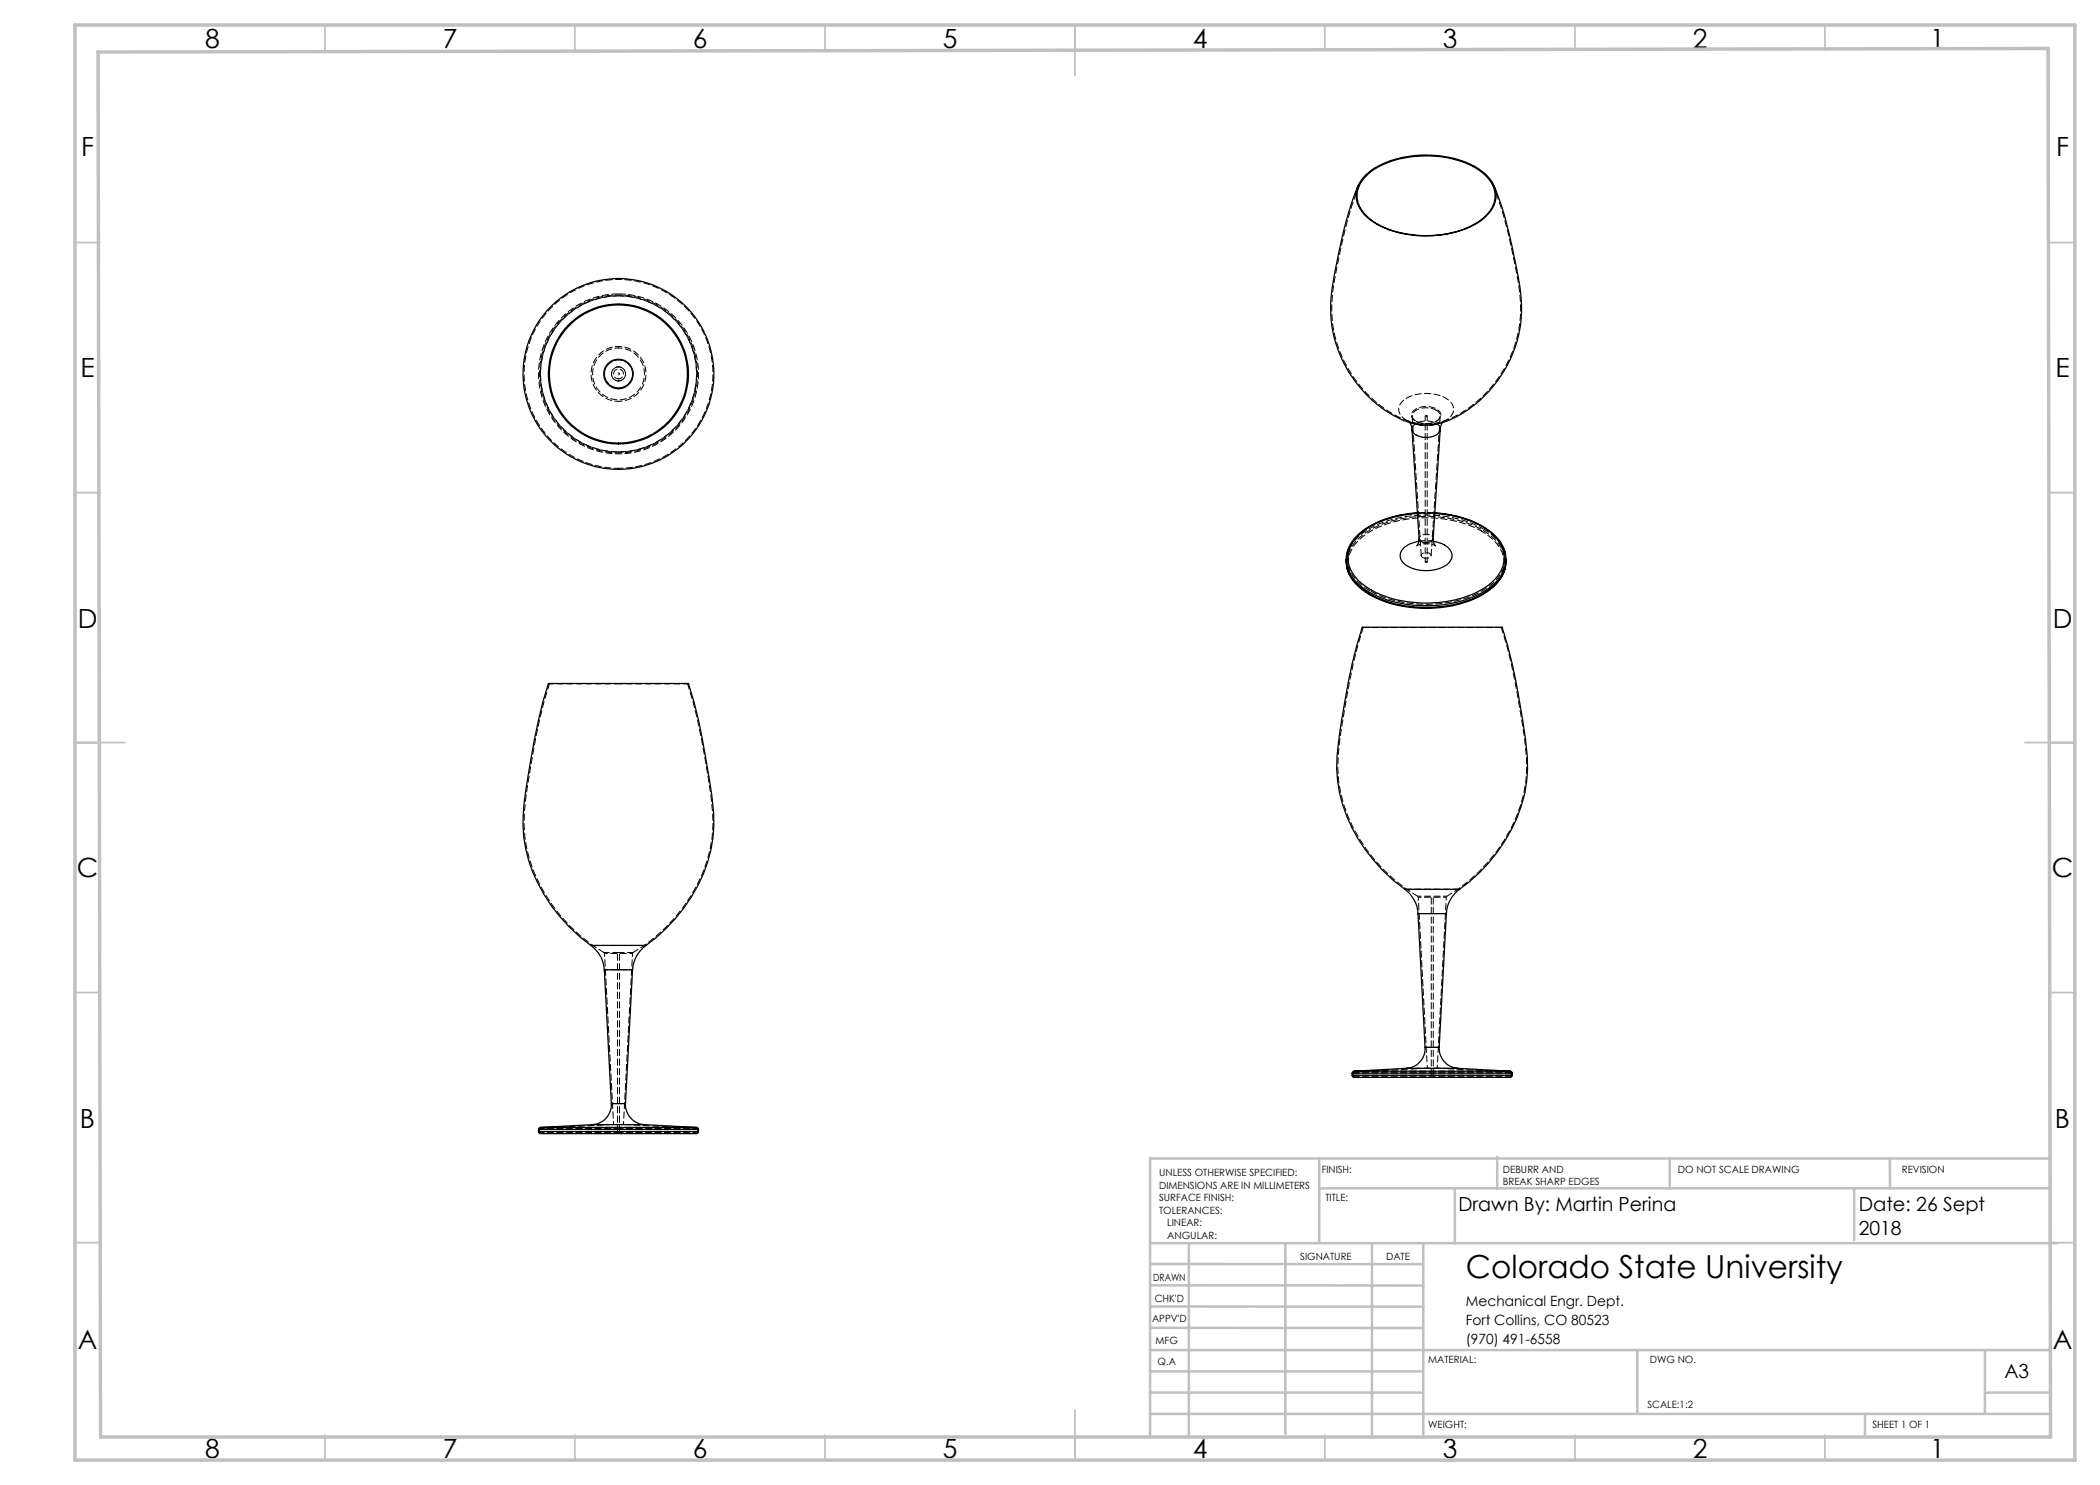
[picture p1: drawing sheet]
<svg xmlns="http://www.w3.org/2000/svg" width="420mm" height="297mm" viewBox="0 0 420 297" stroke-linecap="round" stroke-linejoin="round" font-family="sans-serif">
<g fill="none" stroke="#c0c0c0" stroke-width=".35">
<path d="M65 5v5M115 5v5M165 5v5M215 5v10M265 5v5M315 5v5M365 5v5M15 48.5h5M410 48.5h5M15 98.5h5M410 98.5h5M15 148.5h10"/>
<path d="M405 148.5h10M15 198.5h5M410 198.5h5M15 248.5h5M410 248.5h5M65 287v5M115 287v5M165 287v5M215 282v10M265 287v5M315 287v5M365 287v5"/>
</g>
<g fill="none" stroke="#c0c0c0" stroke-width=".5">
<path d="M263.8 231.7v16.9M263.8 237.7h146.2M291 237.7v10.9M299.4 231.3v6.4M333.9 231.7v6M370.8 237.7v10.3M378 231.7v6M410 231.7h-180v55.2M230.1 248.6h181.4M230.1 257.1h54.6M230.1 252.8h54.6M237.8 248.8v38.2"/>
<path d="M257.1 248.6v38.2M274.4 248.8v38.2M284.7 248.6v38.2M230 278.5h54.6M230 274.3h54.6M230 270h180M230 265.6h54.7M230.1 261.3h54.6M327.4 270v12.8M397 278.5h13M397 270v12.8M230 282.8h180"/>
<path d="M373 282.8v4.2"/>
</g>
<path d="M15 5h400v287h-400zM19.6 10.4l390-.7 .5 277.7h-390z" fill="none" stroke="#c0c0c0" stroke-width=".7"/>
<g fill="none" stroke="#000" stroke-width=".25">
<path d="M271.6 37.2a94.7 94.7 0 0 0-5 19.1 24.8 24.8 0 0 0 14.7 28l3.1 .7M273.1 35a17 17 0 0 1 10.9-4 19.2 19.2 0 0 1 12.4 3.3 5.6 5.6 0 0 1 2.4 6.7 10.2 10.2 0 0 1-6.5 5.1 21.9 21.9 0 0 1-17-1.3 7.1 7.1 0 0 1-4.1-5.9 5.6 5.6 0 0 1 1.9-3.9zM273.3 35.1a16.6 16.6 0 0 1 10.7-3.9 19.4 19.4 0 0 1 12.3 3.2 5.7 5.7 0 0 1 2.5 6.1 8.5 8.5 0 0 1-4.9 4.9 21.4 21.4 0 0 1-19.1-1 6.3 6.3 0 0 1-3.3-6l.6-1.7zM298.8 37.2a86.5 86.5 0 0 1 4.6 16.9 26.2 26.2 0 0 1-2 19 23.5 23.5 0 0 1-13.4 11.6l-2 .3M281.9 84.5l.3 .5 .2 .9M282.4 85.9a2.58 2.58 0 0 0 2.9 1.6 2.6 2.6 0 0 0 2.7-1.6M282.4 85.9l1.4 21.8M283.7 84.9l1 .2 2.1-.2M288 85.9l-1.4 21.8M288.5 84.5l-.5 1.4M269.2 111.9a6.9 6.9 0 0 0 3.3 5.9 21.9 21.9 0 0 0 14.3 3.7 19.3 19.3 0 0 0 12.4-4.7 6.2 6.2 0 0 0 2-4.9M269.3 113.5a9 9 0 0 0 5.3 5.8 24.8 24.8 0 0 0 21.6-.2 9.1 9.1 0 0 0 4.9-5.6"/>
<path d="M269.3 110.7a6.3 6.3 0 0 0 2.6 6.3 20.7 20.7 0 0 0 13.9 4.1 20.3 20.3 0 0 0 12.8-4.1 6.3 6.3 0 0 0 2.5-6.3M283.5 102.6a19.4 19.4 0 0 0-11.7 4.2l-1.4 1.6-.7 1.2-.3 1M283.5 102.6a18.9 18.9 0 0 0-11.8 4.5 6 6 0 0 0 .4 9.4 20.8 20.8 0 0 0 13.8 4.1 20.1 20.1 0 0 0 12.6-4.2 6 6 0 0 0 .1-9.5 19.9 19.9 0 0 0-11.7-4.3 19.2 19.2 0 0 1 12 4.4l1.3 1.7 .9 1.9M283.8 108.3a4.4 4.4 0 0 0-3.7 2.3 2.48 2.48 0 0 0 1.9 2.9 7.7 7.7 0 0 0 7.7-.8 2.04 2.04 0 0 0-.4-3.4l-.9-.5-1.7-.5M283.8 107.7l-.1 .7-.3 .7M283.8 107.7a1.66 1.66 0 0 0 2.8 0M286.6 107.7l.2 1 .3 .5M281 177.8a32.1 32.1 0 0 1-13.5-21.6 41.3 41.3 0 0 1 .9-12.3 105.1 105.1 0 0 1 4.1-18.5h27.9a129.3 129.3 0 0 1 5.1 26 29.2 29.2 0 0 1-7.8 21.2l-1.9 2-2 1.8-1.9 1.5M281 177.9a6.4 6.4 0 0 1 2.6 4.8M281 177.9h10.9M291.9 177.9a6.4 6.4 0 0 0-2.6 4.8M118.2 189.1a6.4 6.4 0 0 1 2.7 4.9"/>
<path d="M118.2 189.1h11a6.4 6.4 0 0 0-2.7 4.9M118.2 189.1a32.5 32.5 0 0 1-13.5-21.7 43.2 43.2 0 0 1 .9-12.3 130.8 130.8 0 0 1 4.1-18.4h27.9a98.5 98.5 0 0 1 4.1 18.4 36.3 36.3 0 0 1 .5 14.9 32.9 32.9 0 0 1-13 19.1M120.9 194h5.6M120.9 194l1.4 26.7M126.5 194l-1.4 26.7M283.6 182.7h5.7M283.6 182.7l1.4 26.8M289.3 182.7l-1.5 26.8M270.4 215l.1 .3 .3 .2h31.2l.4-.2v-.3M270.4 214.6h32M270.4 215h32M270.4 214.6v.4"/>
<path d="M270.8 214.2l-.4 .4M270.8 214.2h31.2M281.2 213.7h10.4M281.2 213.7l-10.4 .5M285 209.5a4 4 0 0 1-3.8 4.2M285 209.5h2.8M287.8 209.5a4 4 0 0 0 3.8 4.2M291.6 213.7l10.4 .5M302 214.2l.4 .4M302.4 214.6v.4M107.7 226.3v.3l.4 .1h31.2h.2l.2-.4M107.7 225.9h32"/>
<path d="M107.7 226.3h32M107.7 225.9v.4M108.1 225.5l-.4 .2v.2M108.1 225.5h31.2M118.5 224.9h10.4M118.5 224.9l-10.4 .6M122.3 220.7a4 4 0 0 1-3.8 4.2M122.3 220.7h2.8M125.1 220.7a4 4 0 0 0 3.8 4.2M128.9 224.9l10.4 .6M139.3 225.5l.3 .1 .1 .3M139.7 225.9v.4"/>
<circle cx="123.7" cy="74.8" r="19.1"/>
<circle cx="123.7" cy="74.8" r="13.8"/>
<circle cx="123.7" cy="74.8" r="2.94"/>
<circle cx="123.7" cy="74.8" r="14"/>
</g>
<g fill="none" stroke="#000" stroke-width=".2" stroke-dasharray="1.3 .6" stroke-dashoffset=".4">
<path d="M271.8 37.2a96.7 96.7 0 0 0-5 19.4 24.5 24.5 0 0 0 14.8 27.6 10.8 10.8 0 0 0 3.6 .6M123.7 75.8a.99 .99 0 0 0 .9-1.4 .99 .99 0 0 0-1.6-.3 .99 .99 0 0 0 .4 1.6l.3 .1M123.7 72a2.8 2.8 0 0 1 2.5 4 2.8 2.8 0 0 1-4.8 .4 2.8 2.8 0 0 1 1.8-4.4h.5M123.7 93.7a18.9 18.9 0 0 0 16.6-28 18.9 18.9 0 0 0-32.5-1 18.9 18.9 0 0 0 14.7 28.9l1.2 .1M285.2 84.8h.5a16.1 16.1 0 0 0 9.4-4.2 24.7 24.7 0 0 0 8.5-24.4l-.4-2.1a94.2 94.2 0 0 0-4.5-16.9M288.5 84.5l.2-.3-1 .5-.9 .2M109.9 136.8h13.8M123.7 136.8h13.8M270.7 214.4v.8M302.3 215.2v-.8M107.9 225.7h15.8M107.9 226.5h15.8"/>
<path d="M107.9 225.7v.8M123.7 225.7h15.8M123.7 226.5h15.8M139.5 226.5v-.8"/>
</g>
<path d="M123.7 90.4a15.6 15.6 0 0 0 13.7-23.1 15.6 15.6 0 0 0-26.9-.9 15.6 15.6 0 0 0 12.1 24h1.1M286.8 84.9a4.5 4.5 0 0 0 3.9-2.6 2.68 2.68 0 0 0-2.1-2.9 8.1 8.1 0 0 0-8.2 1 2.17 2.17 0 0 0 .5 3.4l.4 .3M283.8 108.2l1.7-.1 1.2 .1M284.5 111.5a1.15 1.15 0 0 0 1.7-.5 1.18 1.18 0 0 0-2 .1l.3 .4M109.9 136.8a148.3 148.3 0 0 0-5 25.7 29.5 29.5 0 0 0 9.1 22.7l2.1 2 2.3 1.8 2.4 1.5M272.6 125.5a148.3 148.3 0 0 0-5 25.7 29.5 29.5 0 0 0 9.1 22.7l2.1 2 2.3 1.8 2.4 1.5M289.4 179.2a32.6 32.6 0 0 0 15.8-22.9 41 41 0 0 0-.9-12.4 126.8 126.8 0 0 0-4-18.4M120.8 190.5h2.9M123.7 190.5h3M126.7 190.5a32.6 32.6 0 0 0 15.7-23 41 41 0 0 0-.8-12.4 126.8 126.8 0 0 0-4.1-18.3M270.7 214.4h31.6M270.7 215.2h31.6" fill="none" stroke="#000" stroke-width=".2" stroke-dasharray="1.3 .6" stroke-dashoffset=".1"/>
<path d="M123.7 69.6a5.2 5.2 0 0 1 4.6 7.6 5.2 5.2 0 0 1-8.9 .5 5.2 5.2 0 0 1 3.7-8.1h.6M123.7 80.3a5.5 5.5 0 0 0 4.9-8.1 5.5 5.5 0 0 0-9.4-.5 5.5 5.5 0 0 0 3.9 8.5l.6 .1M123.7 90.6a15.8 15.8 0 0 0 13.9-23.4 15.8 15.8 0 0 0-27.2-.9 15.8 15.8 0 0 0 12.2 24.2l1.1 .1M285.1 83.3l.3-.1-.2-.1-.1 .2M269.4 110.7a9.8 9.8 0 0 1 6.2-6.2 25.4 25.4 0 0 1 20.9 .9M285.1 112.5l.3-.1-.2-.1-.1 .2M296.5 105.7a25 25 0 0 0-22.6 0 8.7 8.7 0 0 0-4.5 5.4M283.5 179.2h5.9M122.7 224.9h1M123.7 224.9h1" fill="none" stroke="#000" stroke-width=".2" stroke-dasharray="1.3 .6" stroke-dashoffset=".5"/>
<path d="M286.6 107.7a1.65 1.65 0 0 0-2.7-.3l-.1 .3M283.7 179.4l1.8 34.2M289.3 179.4h-5.6M120.9 194h5.6M120.9 190.7l1.8 34.2M126.5 190.7h-5.6M283.6 182.7h5.7M287.4 213.6l1.9-34.2M124.7 224.9l1.8-34.2" fill="none" stroke="#000" stroke-width=".2" stroke-dasharray="1.3 .6" stroke-dashoffset=".7"/>
<g fill="none" stroke="#000" stroke-width=".2" stroke-dasharray="1.3 .6" stroke-dashoffset="-.1">
<path d="M123.7 58.8a16 16 0 0 1 14 23.7 16 16 0 0 1-27.5 .9 16 16 0 0 1 12.4-24.6h1.1M282.4 85.9a1.86 1.86 0 0 1 1.8-1.6 3.6 3.6 0 0 1 3.7 1.1l.2 .5M283.2 84.2a4.2 4.2 0 0 0 4.7-.5 1.29 1.29 0 0 0-.8-2 4.1 4.1 0 0 0-4.6 .7 1.23 1.23 0 0 0 .7 1.8M296.5 105.4a8.8 8.8 0 0 1 4.6 5.3M301.1 111.1a8.7 8.7 0 0 0-4.6-5.4M286.3 179.4v35.8M292 177.8h-11M123.5 190.7v35.8M129.2 189.1h-11M270.5 214.6h32M285.5 213.6l-14.8 .8M286.7 215.2v-35.8"/>
<path d="M302.3 214.4l-14.9-.8M302.5 215h-32M118.5 224.9h5.2M122.7 224.9l-14.8 .8M123.7 224.9h5.2M123.9 226.5v-35.8M139.5 225.7l-14.8-.8"/>
</g>
<path d="M123.7 76.2a1.41 1.41 0 0 0 1.3-2 1.41 1.41 0 0 0-2.4-.3 1.41 1.41 0 0 0 .8 2.3h.3M123.7 73.4a1.41 1.41 0 0 1 1.3 2 1.41 1.41 0 0 1-2.4 .3 1.41 1.41 0 0 1 .8-2.3h.3M281.8 84.2l.2 .3M281.9 84.3l-.1-.1M282.4 83.2l1.8 27.9M286.2 111.1l1.8-27.9M109.7 136.7l.2 .1M137.5 136.8l.2-.1M272.5 125.4l.1 .1M300.3 125.5l.2-.1" fill="none" stroke="#000" stroke-width=".2" stroke-dasharray="1.3 .6"/>
<g fill="none" stroke="#000" stroke-width=".2" stroke-dasharray="1.3 .6" stroke-dashoffset=".3">
<path d="M123.7 77.6a2.83 2.83 0 0 1-2.5-4.1 2.83 2.83 0 0 1 4.8-.4 2.83 2.83 0 0 1-1.8 4.5h-.5M281.3 84.1l1.1 .5 1.3 .3M285 83.2v29.2M269.4 111.7v.7M285.4 112.4v-29.2M296.3 106.2a8.1 8.1 0 0 1 4.5 6.1 7.3 7.3 0 0 1-4 6.3 24.1 24.1 0 0 1-23 .1 7.7 7.7 0 0 1-4.2-6.2 7.6 7.6 0 0 1 4.4-6.2 24.3 24.3 0 0 1 22.3-.1M301 112.4v-.7M302.1 214.2h-31.3M107.7 225.9h16M123.7 225.9h16M123.7 226.3h-16M139.3 225.5h-31.2"/>
<path d="M139.7 226.3h-16"/>
</g>
<path d="M123.7 59.2a15.6 15.6 0 0 1 13.7 23.1 15.6 15.6 0 0 1-26.8 .9 15.6 15.6 0 0 1 12-24h1.1M287.2 82a1.24 1.24 0 0 1 .8 1.3 1.24 1.24 0 0 1-1 1.1 3.8 3.8 0 0 1-4.4-.8 1.42 1.42 0 0 1 1.2-1.8 4.4 4.4 0 0 1 3.4 .2M272.6 125.5h27.7M281.3 213.7h10.3M287.9 209.5h-2.9M125.1 220.7h-2.8" fill="none" stroke="#000" stroke-width=".2" stroke-dasharray="1.3 .6" stroke-dashoffset=".2"/>
<path d="M123.7 75a.2 .2 0 0 0 .2-.3 .2 .2 0 0 0-.3-.1 .2 .2 0 0 0 0 .4h.1M269.4 111.1l-.2 1.1M283.4 109.1a4.5 4.5 0 0 1 3.7 0M301.2 112.2l-.1-1.1M285.5 213.6h1.9" fill="none" stroke="#000" stroke-width=".2" stroke-dasharray="1.3 .6" stroke-dashoffset=".6"/>
<path d="M274.1 118.9a24.7 24.7 0 0 0 22.3 0 8.2 8.2 0 0 0 4.6-6.2 7.2 7.2 0 0 0-3.9-6.3 24.4 24.4 0 0 0-18.7-2.2 13.2 13.2 0 0 0-8.2 5.4 6 6 0 0 0 1.8 7.8l2.1 1.5M274.1 118.2a24.7 24.7 0 0 0 22.3 0 8.2 8.2 0 0 0 4.6-6.1 7.2 7.2 0 0 0-3.9-6.4 24.4 24.4 0 0 0-18.7-2.2 13.2 13.2 0 0 0-8.2 5.5 6 6 0 0 0 1.8 7.7l2.1 1.5M287 102.6h-3.5" fill="none" stroke="#000" stroke-width=".2" stroke-dasharray="1.3 .6" stroke-dashoffset="-.2"/>
<path d="M283.7 84.9l-1.8-.6" fill="none" stroke="#000" stroke-width=".2" stroke-dasharray="1.3 .6" stroke-dashoffset="1"/>
<text font-size="6.3" x="293.2" y="255.5">Colorado State University</text>
<g font-size="5.3">
<text x="41" y="9.5">8</text>
<text x="88.5" y="9.5">7</text>
<text x="138.5" y="9.5">6</text>
<text x="188.5" y="9.5">5</text>
<text x="238.5" y="9.5">4</text>
<text x="288.5" y="9.5">3</text>
<text x="338.5" y="9.5">2</text>
<text x="386" y="9.5">1</text>
<text x="16.2" y="31.2">F</text>
<text x="411.2" y="31.2">F</text>
<text x="16.1" y="75.5">E</text>
<text x="411.1" y="75.5">E</text>
<text x="15.5" y="125.5">D</text>
<text x="410.5" y="125.5">D</text>
<text x="15.4" y="175.5">C</text>
<text x="410.4" y="175.5">C</text>
<text x="16" y="225.5">B</text>
<text x="411" y="225.5">B</text>
<text x="15.5" y="269.8">A</text>
<text x="410.5" y="269.8">A</text>
<text x="41" y="291.5">8</text>
<text x="88.5" y="291.5">7</text>
<text x="138.5" y="291.5">6</text>
<text x="188.5" y="291.5">5</text>
<text x="238.5" y="291.5">4</text>
<text x="288.5" y="291.5">3</text>
<text x="338.5" y="291.5">2</text>
<text x="386" y="291.5">1</text>
</g>
<g font-size="3.9">
<text x="291.7" y="242.2">Drawn By: Martin Perina</text>
<text x="371.7" y="242.2">Date: 26 Sept</text>
<text x="371.7" y="247.1">2018</text>
<text x="400.9" y="275.5">A3</text>
</g>
<g font-size="2.8">
<text x="293.2" y="261.1">Mechanical Engr. Dept.</text>
<text x="293.2" y="264.9">Fort Collins, CO 80523</text>
<text x="293.2" y="268.7">(970) 491-6558</text>
</g>
<g font-size="2">
<text x="231.8" y="235.2">UNLESS OTHERWISE SPECIFIED:</text>
<text x="231.8" y="237.7">DIMENSIONS ARE IN MILLIMETERS</text>
<text x="264.4" y="234.6">FINISH:</text>
<text x="300.6" y="234.6">DEBURR AND</text>
<text x="300.6" y="237.1">BREAK SHARP EDGES</text>
<text x="335.6" y="234.6">DO NOT SCALE DRAWING</text>
<text x="380.4" y="234.6">REVISION</text>
<text x="231.8" y="240.2">SURFACE FINISH:</text>
<text x="231.8" y="242.7">TOLERANCES:</text>
<text x="233.4" y="245.2">LINEAR:</text>
<text x="265.1" y="240.2">TITLE:</text>
<text x="233.5" y="247.7">ANGULAR:</text>
<text x="260" y="251.9">SIGNATURE</text>
<text x="277.2" y="251.9">DATE</text>
<text x="230.6" y="256.1">DRAWN</text>
<text x="230.9" y="260.3">CHK'D</text>
<text x="230.4" y="264.4">APPV'D</text>
<text x="231.1" y="268.8">MFG</text>
<text x="231.5" y="273">Q.A</text>
<text x="285.6" y="272.5">MATERIAL:</text>
<text x="330" y="272.5">DWG NO.</text>
<text x="329.5" y="281.7">SCALE:1:2</text>
<text x="285.6" y="285.5">WEIGHT:</text>
<text x="374.5" y="285.6">SHEET 1 OF 1</text>
</g>
</svg>
